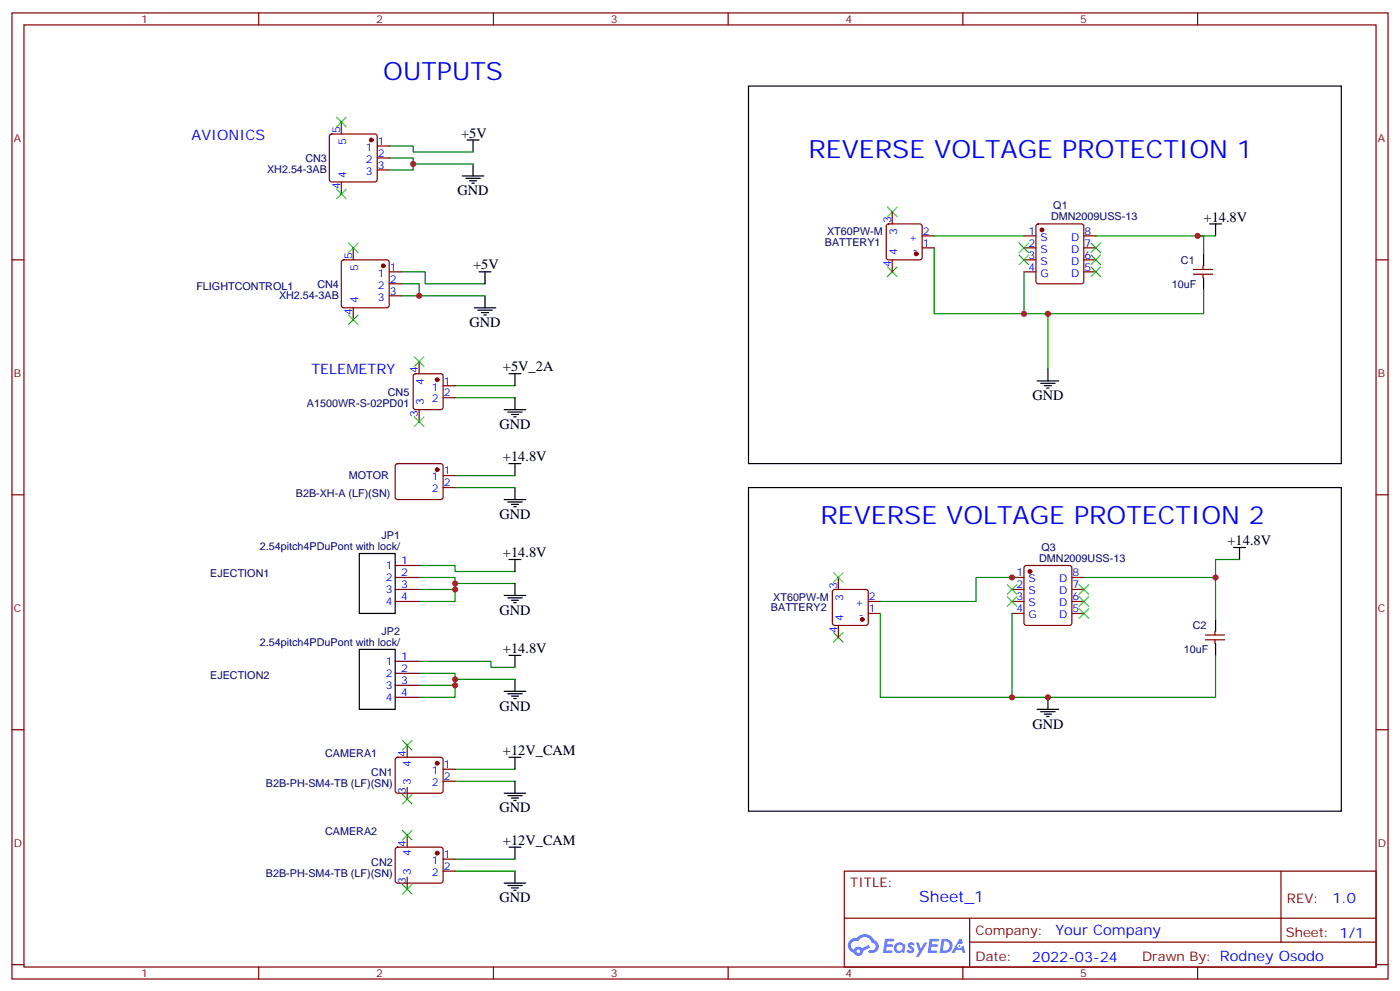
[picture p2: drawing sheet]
<svg xmlns="http://www.w3.org/2000/svg" width="412mm" height="292mm" viewBox="0 0 412 292" stroke-linecap="round" stroke-linejoin="round" font-family="sans-serif">
<g fill="none" stroke="#870000" stroke-width=".35">
<path d="M3.5 3.8h405.4v284.3h-405.4zM7.1 7.3h398.2v277.3h-398.2zM76.2 3.8v3.5M145.3 3.8v3.5M214.5 3.8v3.5M283.6 3.8v3.5M352.8 3.8v3.5M3.5 76.5h3.6M405.3 76.5h3.6M3.5 145.6h3.6M405.3 145.6h3.6M3.5 214.8h3.6"/>
<path d="M405.3 214.8h3.6M248.7 256.4h156.6v28.2h-156.6zM377.3 256.4v20.9M248.7 270.2h156.5M285.6 277.3h119.6M285.6 270.2v14.2M3.5 283.9h3.6M76.2 284.6v3.5M145.3 284.6v3.5M214.5 284.6v3.5M283.6 284.6v3.5M352.8 284.6v3.5"/>
<path d="M405.3 283.9h3.6"/>
</g>
<g fill="#5487ff">
<path d="M267.7 277.6a1.22 1.22 0 0 1 1.7 .2l-.4 .6a.47 .47 0 0 0-.3-.4 .47 .47 0 0 0-.5 .2l.1 .2a1.14 1.14 0 0 1 .8 1.8 1.14 1.14 0 0 1-1.9 0l-.2-.2 .5-.6 .7 .5a.29 .29 0 0 0 .3-.3 .29 .29 0 0 0-.2-.3 1.04 1.04 0 0 1-.6-1.7z"/>
<path d="M260.7 276.3h2.4l.3 .2-.2 .5-1.8 .1-.1 .8h1.5l.3 .4-.3 .4h-1.6l-.2 1.1h1.7l.2 .3-.2 .3-2.6 .1z"/>
<path d="M273.8 276.3h2.4l.3 .2-.1 .5-1.8 .1-.2 .8h1.6l.3 .4-.4 .4h-1.6l-.1 1.1h1.7l.2 .3-.2 .3-2.6 .1z"/>
<path d="M282.6 276.3h.7l.3 1.3-.6 .3a.69 .69 0 0 0-1 .3 .69 .69 0 0 0 .4 .9 .69 .69 0 0 0 .9-.6l.5-.2 .6 2.2h-.8l-.2-.9h-1.8l-.5 .9h-.8z"/>
<path d="M269.8 277.4h.8l.6 1.8 1.1-1.8h.9l-2.6 4.2h-.8l.9-1.5z"/>
<path d="M277.4 276.3l-.6 4.2h1.3a2.11 2.11 0 0 0 2.5-2.1 2.11 2.11 0 0 0-2.5-2.1zM278.1 277.1a1.39 1.39 0 0 1 1.7 1.4 1.39 1.39 0 0 1-1.8 1.3h-.3z"/>
<path d="M263.7 277.9a1.54 1.54 0 0 0-.1 2.2 1.54 1.54 0 0 0 2.2 .1l.6 .3 .3-2.3-.2-.3h-.4a1.49 1.49 0 0 0-2.4 0zM264 278.9a.94 .94 0 0 1 1.8 0 .94 .94 0 0 1-1.8 0z"/>
<path d="M250.4 276.7a2.18 2.18 0 0 0 1.1 3.7 1.44 1.44 0 0 0 1.6 .9 1.44 1.44 0 0 0 1.2-1.4l2-1.1-.5-.7-1.9 1a1.47 1.47 0 0 0-2.4 .4 1.39 1.39 0 0 1-.7-1.9 1.39 1.39 0 0 1 2-.5 2.12 2.12 0 0 1 2.2-1.3 2.12 2.12 0 0 1 1.9 1.7 1.14 1.14 0 0 1 1.1 1.4 1.14 1.14 0 0 1-1.7 .7 .43 .43 0 0 0-.5 .4 .43 .43 0 0 0 .4 .5 1.98 1.98 0 0 0 2.5-1.2 1.98 1.98 0 0 0-1.2-2.6 3.1 3.1 0 0 0-5.3-.6l-.9 .1zM252.3 280a.55 .55 0 0 1 1.1 0 .55 .55 0 0 1-1.1 0z"/>
<circle cx="282.6" cy="278.4" r=".26"/>
</g>
<g fill="none" stroke="#000" stroke-width=".35">
<path d="M220.5 25.3h174.6v111.2h-174.6zM136.2 51.8h6.3M137.2 52.5h4.3M137.6 41.2h3.5M138.3 53.2h2.1M139 53.9h.7M139.3 41.2v3.5M139.3 48.3v3.5M354.5 74.7v3.5M356.3 65.9h3.5M358.1 65.9v3.5M139.7 90.6h6.3"/>
<path d="M140.8 91.3h4.2M141.1 80h3.5M141.8 92h2.1M142.5 92.7h.7M142.9 80v3.5M142.9 87.1v3.5M354.5 81.8v3.5M149.9 110h3.6M151.7 110v3.5M151.7 117.1v3.5M305.5 112.1h6.4M306.6 112.8h4.2"/>
<path d="M307.6 113.5h2.1M308.3 114.2h.7M308.7 108.6v3.5M148.5 120.6h6.4M149.6 121.3h4.2M149.9 136.5h3.6M150.6 122h2.2M151.3 122.7h.7M151.7 136.5v3.5M148.5 147h6.4M149.6 147.7h4.2M150.6 148.4h2.2"/>
<path d="M151.3 149.2h.7M151.7 143.5v3.5M220.5 143.5h174.6v95.3h-174.6zM105.8 162.9h10.6v17.7h-10.6zM148.5 175.3h6.4M149.6 176h4.2M149.9 164.7h3.6M150.6 176.7h2.2M151.3 177.4h.7M151.7 164.7v3.5M151.7 171.7v3.6M363.4 161.1h3.5"/>
<path d="M365.1 161.1v3.6M105.8 191.1h10.6v17.7h-10.6zM149.9 192.9h3.6M151.7 192.9v3.5M151.7 200v3.5M358.1 182.3v3.5M358.1 189.4v3.5M148.5 203.5h6.4M149.6 204.2h4.2M150.6 204.9h2.2M151.3 205.6h.7M305.5 208.8h6.4"/>
<path d="M306.6 209.5h4.2M307.6 210.2h2.1M308.3 210.9h.7M308.7 205.2v3.6M148.5 233.5h6.4M149.6 234.2h4.2M149.9 222.9h3.6M150.6 234.9h2.2M151.3 235.6h.7M151.7 222.9v3.5M151.7 229.9v3.6M148.5 259.9h6.4"/>
<path d="M149.9 249.3h3.6M151.7 249.3v3.6M151.7 256.4v3.5M149.6 260.6h4.2M150.6 261.3h2.2M151.3 262h.7"/>
</g>
<g fill="none" stroke="#008700" stroke-width=".35">
<path d="M114.7 46.5h7v1.8h17.6M114.7 43h7v1.7h17.6M121.7 48.3v1.7h-7M275.2 73v19.4h33.5v16.2M275.2 69.4h26.4M322.8 69.4h31.7v5.3M352.8 69.4h5.3M118.2 80h7v3.5h17.7M118.2 83.5h5.3v3.6h19.4M118.2 87.1h5.3M301.6 80v12.4M354.5 85.3v7.1h-45.8"/>
<path d="M134.1 113.5h17.6M134.1 117.1h17.6M134.1 140h17.6M134.1 143.5h17.6M123.5 166.4h10.6v1.8h17.6M123.5 170h10.6v1.7M123.5 173.5h10.6M151.7 171.7h-17.6v5.3h-10.6M299.9 170h-12.4v7h-28.2M319.3 170h38.8v12.3M365.1 164.7h-7v5.3M123.5 198.2h10.6v1.8h17.6"/>
<path d="M123.5 194.7h21.1v1.7h7.1M134.1 200v1.7h-10.6M259.3 180.6v24.6h98.8v-12.3M298.1 180.6v24.6M134.1 201.7v3.5h-10.6M134.1 226.4h17.6M134.1 229.9h17.6M134.1 256.4h17.6M134.1 252.9h17.6"/>
</g>
<g fill="none" stroke="#870000" stroke-width=".35">
<path d="M97.2 39.6l.5-.2h12.7l.5 .2 .2 .5v12.7l-.2 .5-.5 .3h-12.7l-.5-.3-.2-.5v-12.7zM100.5 35.9v3.5M100.5 53.6v3.5M111.1 43h3.6M111.1 46.5h3.6M111.1 50h3.6M100.8 76.7l.4-.2h12.7l.5 .2 .3 .5v12.7l-.3 .5-.5 .2h-12.7l-.5-.2-.2-.5v-12.7zM104.1 73v3.5M261.3 66.1l.5-.2h9.1l.5 .2 .2 .5v9.2l-.2 .5-.5 .2h-9.1l-.5-.3-.2-.4v-9.2zM262.8 62.4v3.5M262.8 76.5v3.5M271.6 73h3.6"/>
<path d="M271.6 69.4h3.6M301.6 73h3.6M301.6 69.4h3.6M301.6 76.5h3.6M305.4 66.1l.5-.2h12.7l.5 .2 .2 .5v16.2l-.3 .5-.4 .2h-12.7l-.5-.2-.2-.5v-16.2zM319.3 73h3.5M319.3 69.4h3.5M319.3 76.5h3.5M351.5 79.3h5.7M354.4 78.2v1.1M104.1 90.6v3.5M114.7 80h3.5"/>
<path d="M114.7 83.5h3.5M114.7 87.1h3.5M301.6 80h3.6M319.3 80h3.5M351.5 80.7h5.7M354.4 80.7v1.1M121.9 110.2l.5-.2h7.4l.5 .2 .2 .5v9.2l-.2 .5-.5 .2h-7.4l-.5-.3-.2-.4v-9.2zM123.5 106.5v3.5M130.5 113.5h3.6M130.5 117.1h3.6M116.7 136.7l.4-.2h12.7l.5 .2 .2 .5v9.4l-.7 .4h-13l-.4-.7v-9.1zM123.5 120.6v3.5"/>
<path d="M130.5 140h3.6M130.5 143.5h3.6M116.4 177h7.1M116.4 170h7.1M116.4 173.5h7.1M116.4 166.4h7.1M245.4 173.7l.5-.2h9.2l.5 .2 .2 .5v9.2l-.3 .5-.4 .2h-9.2l-.5-.3-.2-.4v-9.2zM246.9 170v3.5M255.8 177h3.5M298.1 177h3.5M298.1 170h3.5M298.1 173.5h3.5"/>
<path d="M301.9 166.6l.4-.2h12.7l.5 .2 .2 .5v16.3l-.2 .5-.5 .2h-12.7l-.5-.3-.2-.4v-16.3zM315.7 177h3.6M315.7 170h3.6M315.7 173.5h3.6M116.4 194.7h7.1M116.4 198.2h7.1M246.9 184.1v3.5M255.8 180.6h3.5M298.1 180.6h3.5M315.7 180.6h3.6M355.1 186.9h5.6M355.1 188.3h5.6"/>
<path d="M357.9 185.8v1.1M357.9 188.3v1.1M116.4 201.7h7.1M116.4 205.2h7.1M119.9 219.4v3.5M116.7 223.1l.4-.2h12.7l.5 .2 .2 .5v9.4l-.7 .5-13-.1-.4-.6v-9.2zM119.9 231.7v3.5M130.5 226.4h3.6M130.5 229.9h3.6M116.7 249.5l.4-.2h12.7l.5 .2 .2 .5v9.5l-.7 .4h-13l-.4-.7v-9.2zM119.9 245.8v3.5M119.9 258.2v3.5"/>
<path d="M130.5 252.9h3.6M130.5 256.4h3.6"/>
</g>
<g fill="#870000" stroke="#870000" stroke-width=".35">
<circle cx="128.8" cy="138.2" r=".53"/>
<circle cx="269.9" cy="74.7" r=".53"/>
<circle cx="254" cy="182.3" r=".53"/>
<circle cx="303.4" cy="168.2" r=".53"/>
<circle cx="306.9" cy="67.7" r=".53"/>
<circle cx="128.8" cy="224.6" r=".53"/>
<circle cx="128.8" cy="251.1" r=".53"/>
<circle cx="128.8" cy="111.8" r=".53"/>
<circle cx="109.4" cy="41.2" r=".53"/>
<circle cx="112.9" cy="78.2" r=".53"/>
</g>
<g fill="none" stroke="#3c3" stroke-width=".35">
<path d="M99.1 34.5l2.9 2.8M102 34.5l-2.9 2.8M99.1 55.7l2.9 2.8M102 55.7l-2.9 2.8M102.7 71.5l2.8 2.9M105.5 71.5l-2.8 2.9M261.4 78.6l2.8 2.8M261.4 61l2.8 2.8M264.2 78.6l-2.8 2.8M264.2 61l-2.8 2.8M300.2 71.5l2.8 2.9M300.2 75.1l2.8 2.8"/>
<path d="M303 71.5l-2.8 2.9M303 75.1l-2.8 2.8M321.4 71.5l2.8 2.9M321.4 75.1l2.8 2.8M321.4 78.6l2.8 2.8M324.2 71.5l-2.8 2.9M324.2 75.1l-2.8 2.8M324.2 78.6l-2.8 2.8M102.7 92.7l2.8 2.8M105.5 92.7l-2.8 2.8M122.1 105.1l2.8 2.8M124.9 105.1l-2.8 2.8"/>
<path d="M122.1 122.7l2.8 2.8M124.9 122.7l-2.8 2.8M245.5 168.6l2.9 2.8M248.4 168.6l-2.9 2.8M296.7 172.1l2.8 2.8M296.7 175.6l2.8 2.8M299.5 172.1l-2.8 2.8M299.5 175.6l-2.8 2.8M317.9 172.1l2.8 2.8M317.9 175.6l2.8 2.8M317.9 179.1l2.8 2.9M320.7 172.1l-2.8 2.8"/>
<path d="M320.7 175.6l-2.8 2.8M320.7 179.1l-2.8 2.9M245.5 186.2l2.9 2.8M248.4 186.2l-2.9 2.8M118.5 217.9l2.9 2.9M121.4 217.9l-2.9 2.9M118.5 233.8l2.9 2.8M121.4 233.8l-2.9 2.8M118.5 244.4l2.9 2.8M121.4 244.4l-2.9 2.8M118.5 260.3l2.9 2.8M121.4 260.3l-2.9 2.8"/>
</g>
<g fill="#c00">
<circle cx="358.1" cy="170" r=".88"/>
<circle cx="298.1" cy="170" r=".88"/>
<circle cx="308.7" cy="205.2" r=".88"/>
<circle cx="298.1" cy="205.2" r=".88"/>
<circle cx="308.7" cy="92.4" r=".88"/>
<circle cx="352.8" cy="69.4" r=".88"/>
<circle cx="301.6" cy="92.4" r=".88"/>
<circle cx="134.1" cy="200" r=".88"/>
<circle cx="134.1" cy="201.7" r=".88"/>
<circle cx="134.1" cy="173.5" r=".88"/>
<circle cx="134.1" cy="171.7" r=".88"/>
<circle cx="121.7" cy="48.3" r=".88"/>
<circle cx="123.5" cy="87.1" r=".88"/>
</g>
<g font-size="7.4" fill="#00f">
<text x="112.9" y="23.6">OUTPUTS</text>
<text x="238.1" y="46.5">REVERSE VOLTAGE PROTECTION 1</text>
<text x="241.7" y="154.1">REVERSE VOLTAGE PROTECTION 2</text>
</g>
<text font-size="4.6" fill="#00f" x="270.8" y="265.4">Sheet_1</text>
<g font-size="4.2" fill="#00f">
<text x="56.4" y="41.2">AVIONICS</text>
<text x="91.7" y="110">TELEMETRY</text>
<text x="392.5" y="265.7">1.0</text>
<text x="310.9" y="275.2">Your Company</text>
<text x="304" y="283">2022-03-24</text>
</g>
<g font-size="4.2">
<text x="135.8" y="40.5">+5V</text>
<text x="134.8" y="57.4">GND</text>
<text x="354.5" y="65.2">+14.8V</text>
<text x="139.3" y="79.3">+5V</text>
<text x="138.3" y="96.2">GND</text>
<text x="148.2" y="109.3">+5V_2A</text>
<text x="304.1" y="117.8">GND</text>
<text x="147.1" y="126.2">GND</text>
<text x="148.2" y="135.7">+14.8V</text>
<text x="147.1" y="152.7">GND</text>
<text x="361.6" y="160.4">+14.8V</text>
<text x="148.2" y="164">+14.8V</text>
<text x="147.1" y="180.9">GND</text>
<text x="148.2" y="192.2">+14.8V</text>
<text x="147.1" y="209.1">GND</text>
<text x="304.1" y="214.4">GND</text>
<text x="148.2" y="222.2">+12V_CAM</text>
<text x="147.1" y="239.1">GND</text>
<text x="148.2" y="248.6">+12V_CAM</text>
<text x="147.1" y="265.6">GND</text>
</g>
<g font-size="3.9" fill="#800">
<text x="250.5" y="261">TITLE:</text>
<text x="379.1" y="265.7">REV:</text>
<text x="287.4" y="275.2">Company:</text>
<text x="378.7" y="275.8">Sheet: 1/1</text>
<text x="287.4" y="282.9">Date:</text>
<text x="336.4" y="282.9">Drawn By: Rodney Osodo</text>
</g>
<g font-size="3.2" fill="#800">
<text x="41.6" y="6.8">1</text>
<text x="110.8" y="6.8">2</text>
<text x="179.9" y="6.8">3</text>
<text x="249.1" y="6.8">4</text>
<text x="318.2" y="6.8">5</text>
<text x="4.1" y="41.9">A</text>
<text x="405.9" y="41.9">A</text>
<text x="4.1" y="111.1">B</text>
<text x="405.9" y="111.1">B</text>
<text x="4.1" y="180.2">C</text>
<text x="405.9" y="180.2">C</text>
<text x="4.1" y="249.3">D</text>
<text x="405.9" y="249.3">D</text>
<text x="41.6" y="287.6">1</text>
<text x="110.8" y="287.6">2</text>
<text x="179.9" y="287.6">3</text>
<text x="249.1" y="287.6">4</text>
<text x="318.2" y="287.6">5</text>
</g>
<g font-size="3.2" fill="#00f">
<text x="100.2" y="39.3" transform="rotate(-90 100.2 39.3)">5</text>
<text x="102" y="42.8" transform="rotate(-90 102 42.8)">5</text>
<text x="107.8" y="44.4">1</text>
<text x="107.8" y="47.9">2</text>
<text x="111.3" y="42.6">1</text>
<text x="111.3" y="46.1">2</text>
<text x="102" y="52.2" transform="rotate(-90 102 52.2)">4</text>
<text x="107.8" y="51.4">3</text>
<text x="111.3" y="49.7">3</text>
<text x="100.2" y="55.7" transform="rotate(-90 100.2 55.7)">4</text>
<text x="262.5" y="65.7" transform="rotate(-90 262.5 65.7)">3</text>
<text x="264.2" y="69.2" transform="rotate(-90 264.2 69.2)">3</text>
<text x="267.7" y="70.8">+</text>
<text x="271.8" y="69.1">2</text>
<text x="303" y="69.1">1</text>
<text x="306.5" y="70.8">S</text>
<text x="315.5" y="70.8">D</text>
<text x="319.4" y="69.1">8</text>
<text x="103.7" y="76.3" transform="rotate(-90 103.7 76.3)">5</text>
<text x="264.2" y="75.2" transform="rotate(-90 264.2 75.2)">4</text>
<text x="268.9" y="74.4">-</text>
<text x="271.8" y="72.6">1</text>
<text x="303" y="72.6">2</text>
<text x="303" y="76.1">3</text>
<text x="306.5" y="74.4">S</text>
<text x="306.5" y="77.9">S</text>
<text x="315.5" y="77.9">D</text>
<text x="315.5" y="74.4">D</text>
<text x="319.4" y="76.1">6</text>
<text x="319.4" y="72.6">7</text>
<text x="105.5" y="79.8" transform="rotate(-90 105.5 79.8)">5</text>
<text x="111.3" y="81.4">1</text>
<text x="114.8" y="79.7">1</text>
<text x="114.8" y="83.2">2</text>
<text x="262.5" y="78.7" transform="rotate(-90 262.5 78.7)">4</text>
<text x="303" y="79.7">4</text>
<text x="306.5" y="81.4">G</text>
<text x="315.5" y="81.4">D</text>
<text x="319.4" y="79.7">5</text>
<text x="105.5" y="89.3" transform="rotate(-90 105.5 89.3)">4</text>
<text x="111.3" y="84.9">2</text>
<text x="111.3" y="88.5">3</text>
<text x="114.8" y="86.7">3</text>
<text x="103.7" y="92.8" transform="rotate(-90 103.7 92.8)">4</text>
<text x="123.1" y="109.8" transform="rotate(-90 123.1 109.8)">4</text>
<text x="124.9" y="113.3" transform="rotate(-90 124.9 113.3)">4</text>
<text x="130.7" y="113.2">1</text>
<text x="124.9" y="119.3" transform="rotate(-90 124.9 119.3)">3</text>
<text x="127.2" y="114.9">1</text>
<text x="127.2" y="118.5">2</text>
<text x="130.7" y="116.7">2</text>
<text x="123.1" y="122.8" transform="rotate(-90 123.1 122.8)">3</text>
<text x="127.2" y="141.4">1</text>
<text x="130.7" y="139.6">1</text>
<text x="130.7" y="143.2">2</text>
<text x="127.2" y="144.9">2</text>
<text x="113.7" y="167.5">1</text>
<text x="118.2" y="166.1">1</text>
<text x="113.7" y="171">2</text>
<text x="118.2" y="169.6">2</text>
<text x="118.2" y="173.1">3</text>
<text x="246.6" y="173.3" transform="rotate(-90 246.6 173.3)">3</text>
<text x="299.4" y="169.6">1</text>
<text x="299.4" y="173.1">2</text>
<text x="302.9" y="171.4">S</text>
<text x="312" y="171.4">D</text>
<text x="315.9" y="173.1">7</text>
<text x="315.9" y="169.6">8</text>
<text x="113.7" y="174.6">3</text>
<text x="113.7" y="178.1">4</text>
<text x="118.2" y="176.7">4</text>
<text x="248.4" y="176.8" transform="rotate(-90 248.4 176.8)">3</text>
<text x="251.9" y="178.4">+</text>
<text x="255.9" y="176.7">2</text>
<text x="299.4" y="176.7">3</text>
<text x="302.9" y="174.9">S</text>
<text x="302.9" y="178.4">S</text>
<text x="312" y="178.4">D</text>
<text x="312" y="174.9">D</text>
<text x="315.9" y="176.7">6</text>
<text x="248.4" y="182.8" transform="rotate(-90 248.4 182.8)">4</text>
<text x="253" y="182">-</text>
<text x="255.9" y="180.2">1</text>
<text x="299.4" y="180.2">4</text>
<text x="302.9" y="182">G</text>
<text x="312" y="182">D</text>
<text x="315.9" y="180.2">5</text>
<text x="246.6" y="186.3" transform="rotate(-90 246.6 186.3)">4</text>
<text x="113.7" y="195.7">1</text>
<text x="118.2" y="194.3">1</text>
<text x="118.2" y="197.8">2</text>
<text x="113.7" y="199.2">2</text>
<text x="113.7" y="202.8">3</text>
<text x="118.2" y="201.4">3</text>
<text x="113.7" y="206.3">4</text>
<text x="118.2" y="204.9">4</text>
<text x="119.6" y="222.9" transform="rotate(-90 119.6 222.9)">4</text>
<text x="121" y="225.6" transform="rotate(-90 121 225.6)">4</text>
<text x="127.2" y="227.8">1</text>
<text x="130.7" y="226.1">1</text>
<text x="119.6" y="233.7" transform="rotate(-90 119.6 233.7)">3</text>
<text x="121" y="231" transform="rotate(-90 121 231)">3</text>
<text x="127.2" y="231.4">2</text>
<text x="130.7" y="229.6">2</text>
<text x="119.6" y="249.3" transform="rotate(-90 119.6 249.3)">4</text>
<text x="121" y="257.5" transform="rotate(-90 121 257.5)">3</text>
<text x="121" y="252.1" transform="rotate(-90 121 252.1)">4</text>
<text x="127.2" y="254.3">1</text>
<text x="127.2" y="257.8">2</text>
<text x="130.7" y="252.5">1</text>
<text x="130.7" y="256">2</text>
<text x="119.6" y="260.2" transform="rotate(-90 119.6 260.2)">3</text>
</g>
<g font-size="3.2" fill="#000080">
<text x="90" y="47.6">CN3</text>
<text x="78.7" y="50.9">XH2.54-3AB</text>
<text x="309.6" y="64.7">DMN2009USS-13</text>
<text x="310.3" y="61.6">Q1</text>
<text x="243.6" y="69.2">XT60PW-M</text>
<text x="243" y="72.4">BATTERY1</text>
<text x="347.9" y="77.6">C1</text>
<text x="57.9" y="85.3">FLIGHTCONTROL1</text>
<text x="82.2" y="87.9">XH2.54-3AB</text>
<text x="93.5" y="84.7">CN4</text>
<text x="345.2" y="84.7">10uF</text>
<text x="90.4" y="119.6">A1500WR-S-02PD01</text>
<text x="114.3" y="116.4">CN5</text>
<text x="102.8" y="141">MOTOR</text>
<text x="87.1" y="146.4">B2B-XH-A (LF)(SN)</text>
<text x="76.5" y="161.9">2.54pitch4PDuPont with lock/</text>
<text x="112.4" y="158.7">JP1</text>
<text x="306.1" y="165.3">DMN2009USS-13</text>
<text x="306.8" y="162.2">Q3</text>
<text x="61.9" y="170">EJECTION1</text>
<text x="227.1" y="179.9">BATTERY2</text>
<text x="227.8" y="176.8">XT60PW-M</text>
<text x="351.4" y="185.2">C2</text>
<text x="76.5" y="190.1">2.54pitch4PDuPont with lock/</text>
<text x="112.4" y="186.9">JP2</text>
<text x="348.7" y="192.3">10uF</text>
<text x="61.9" y="200">EJECTION2</text>
<text x="95.8" y="222.9">CAMERA1</text>
<text x="78.3" y="231.7">B2B-PH-SM4-TB (LF)(SN)</text>
<text x="109.4" y="228.4">CN1</text>
<text x="95.8" y="245.8">CAMERA2</text>
<text x="109.4" y="254.9">CN2</text>
<text x="78.3" y="258.1">B2B-PH-SM4-TB (LF)(SN)</text>
</g>
</svg>
